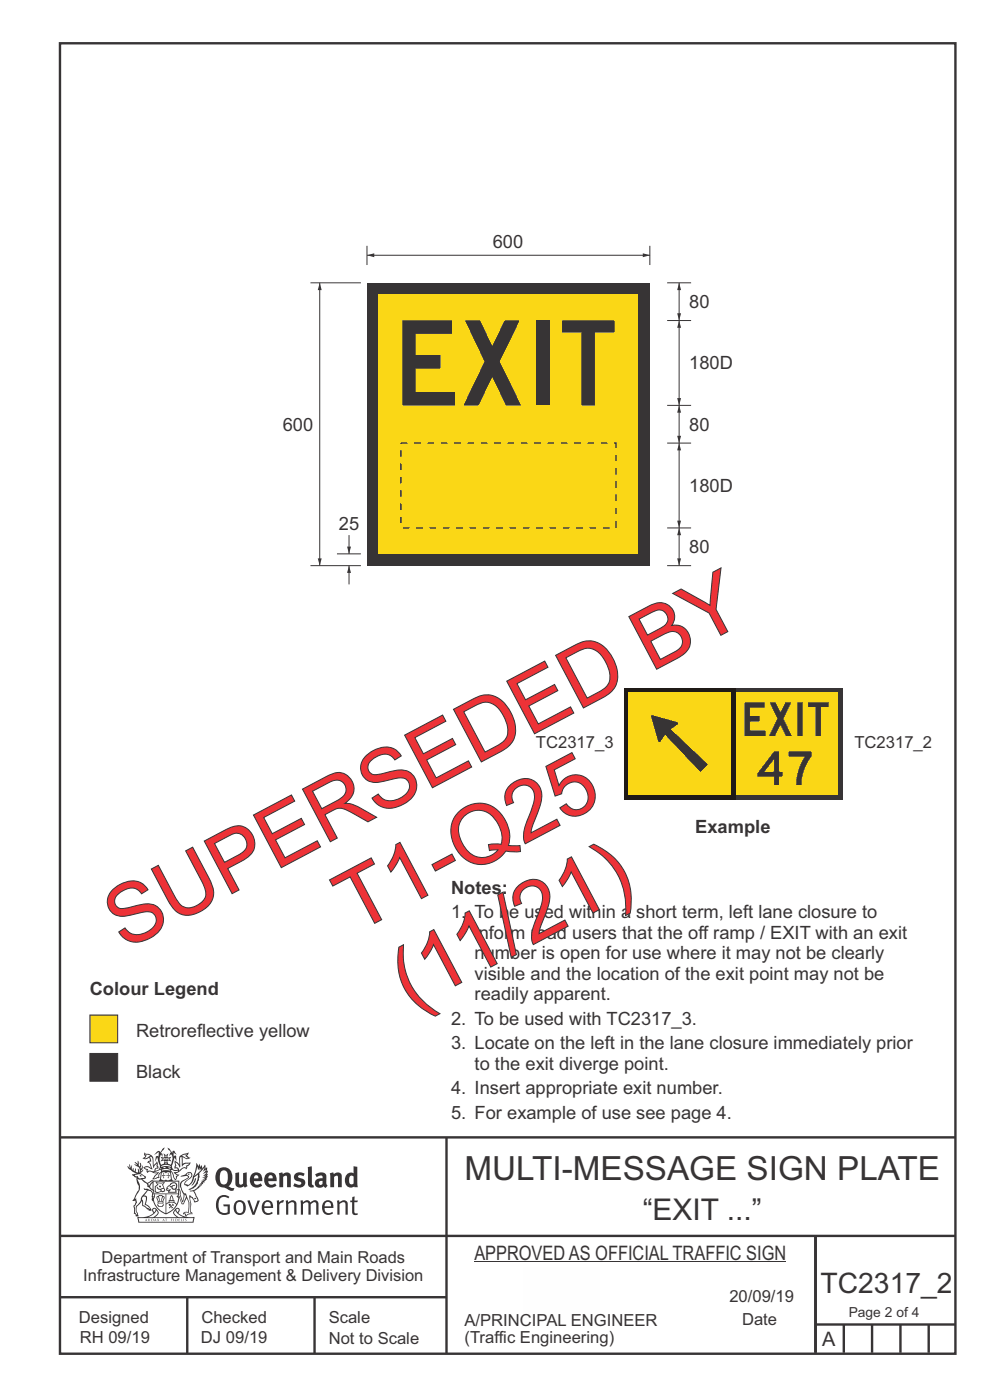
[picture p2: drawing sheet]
<svg xmlns="http://www.w3.org/2000/svg" width="210mm" height="297mm" viewBox="0 0 210 297" stroke-linecap="round" stroke-linejoin="round" font-family="sans-serif">
<path d="M110.9 268.9h16.3v12.8h-16.3z" fill-rule="evenodd" fill="#fefefe"/>
<g fill="none" stroke="#373435" stroke-width=".51">
<path d="M12.7 9.2h190v278h-190zM12.7 241.3h190M94.7 241.4v45.8M12.7 275.2h82M12.7 262.2h190.1M39.7 275.2v12M66.7 275.2v12M173 262.1v24.9M173 281h29.7M179 281v6M185 281v6M191 281v6"/>
<path d="M197 281v6"/>
</g>
<path d="M100.6 267.7h66.2" fill="none" stroke="#373435" stroke-width=".21"/>
<g fill="#373435">
<path d="M47 248.4a2.55 2.55 0 0 0 0 2.7l.3 .2a.81 .81 0 0 0 1-1v-.5a1.04 1.04 0 0 0-1.1-1.5zM46.3 248.1a1.82 1.82 0 0 1 2.1-.2 1.82 1.82 0 0 1 .9 1.8 2.29 2.29 0 0 1-.8 2l.7 .3h.5l-.2 .6a2.87 2.87 0 0 1-2-.7 2.12 2.12 0 0 1-1.7-3.1z" fill-rule="evenodd"/>
<path d="M49.9 248.9l.8-.2v2a.46 .46 0 0 0 .3 .6 .46 .46 0 0 0 .6-.3v-2.1l.7-.2v2.4l.2 .5-.5 .3-.3-.3a1.02 1.02 0 0 1-1.2 .3 1.02 1.02 0 0 1-.6-1.1z" fill-rule="evenodd"/>
<path d="M54 249.5l-.1 .5h.9a.49 .49 0 0 0-.2-.6 .49 .49 0 0 0-.6 .1zM53.4 249.1a1.34 1.34 0 0 1 1.6-.2 1.34 1.34 0 0 1 .6 1.5v.2h-1.7a.77 .77 0 0 0 .5 .8 .77 .77 0 0 0 .9-.4l.3 .5a1.59 1.59 0 0 1-2 .2 1.59 1.59 0 0 1-.5-2.1z" fill-rule="evenodd"/>
<path d="M57 249.5l-.1 .5h1a.49 .49 0 0 0-.2-.6 .49 .49 0 0 0-.7 .1zM56.4 249.1a1.34 1.34 0 0 1 1.6-.2 1.34 1.34 0 0 1 .7 1.5v.2h-1.8a.77 .77 0 0 0 .5 .8 .77 .77 0 0 0 .9-.4l.4 .5a1.59 1.59 0 0 1-2.1 .2 1.59 1.59 0 0 1-.5-2.1z" fill-rule="evenodd"/>
<path d="M59.2 248.9l.7-.2 .1 .4a.95 .95 0 0 1 1-.3 .95 .95 0 0 1 .7 .8v2.3h-.8v-2.3a.46 .46 0 0 0-.8 .1v2.2h-.8z" fill-rule="evenodd"/>
<path d="M62.6 249.1a1.75 1.75 0 0 1 2-.1l-.2 .5-.6-.2a.43 .43 0 0 0-.6 .3l.4 .3a1.04 1.04 0 0 1 1.2 1.1 1.04 1.04 0 0 1-1.4 1l-1.2-.4 .3-.6 1 .4 .4-.4a.88 .88 0 0 0-1-.5l-.4-.2-.1-.4z" fill-rule="evenodd"/>
<path d="M65.3 247.6l.8-.2 .1 3.8 .3 .2 .1 .4a.88 .88 0 0 1-1 0 .88 .88 0 0 1-.3-1z" fill-rule="evenodd"/>
<path d="M67.8 250.6a.43 .43 0 0 0-.1 .7 .43 .43 0 0 0 .7-.1v-.7zM66.8 249.1a1.7 1.7 0 0 1 2.4 .1v1.9l.3 .4-.4 .5-.5-.4a1.03 1.03 0 0 1-1.7-.1 1.03 1.03 0 0 1 .8-1.5h.7v-.4a.8 .8 0 0 0-1.2 .1z" fill-rule="evenodd"/>
<path d="M70 248.9l.7-.2 .1 .4a.95 .95 0 0 1 1-.3 .95 .95 0 0 1 .7 .8v2.3h-.8v-2.3a.46 .46 0 0 0-.8 .1v2.2h-.8z" fill-rule="evenodd"/>
<path d="M74.3 249.5a1.48 1.48 0 0 0 0 1.7h.5l.2-.1v-1.5l-.3-.2zM75 247.4l.8 .1 .1 4.4h-.7l-.1-.2a1.26 1.26 0 0 1-1.4 0 1.26 1.26 0 0 1-.5-1.3 1.29 1.29 0 0 1 .4-1.4 1.29 1.29 0 0 1 1.4-.1z" fill-rule="evenodd"/>
<path d="M46.4 253.9a1.72 1.72 0 0 1 2.3 0l-.3 .3a1.24 1.24 0 0 0-1.4-.2 1.24 1.24 0 0 0-.6 1.4 1.49 1.49 0 0 0 1.2 1.9l.7-.1v-1.3h-.8l-.1-.4h1.3v1.9a1.93 1.93 0 0 1-2.2 0 1.93 1.93 0 0 1-.7-2.2l.2-.8z" fill-rule="evenodd"/>
<path d="M50.4 255.1a1.65 1.65 0 0 0 .2 2.2 .99 .99 0 0 0 1-1.4 .78 .78 0 0 0-.4-.8 .78 .78 0 0 0-.8 0zM50 254.9a1.33 1.33 0 0 1 1.6-.1 1.33 1.33 0 0 1 .5 1.4 1.31 1.31 0 0 1-1.3 1.6 1.31 1.31 0 0 1-1.2-1.6v-.6z" fill-rule="evenodd"/>
<path d="M52.5 254.7l.4-.1 .9 2.6 .8-2.5h.5l-1.1 3h-.5z" fill-rule="evenodd"/>
<path d="M56.3 255.2l-.2 .7h1.3a.7 .7 0 0 0-.3-.8 .7 .7 0 0 0-.8 .1zM55.9 255a1.22 1.22 0 0 1 1.5-.2 1.22 1.22 0 0 1 .5 1.5h-1.8a.93 .93 0 0 0 .5 1 .93 .93 0 0 0 1.1-.2l.2 .3a1.43 1.43 0 0 1-1.8 .1 1.43 1.43 0 0 1-.6-1.7z" fill-rule="evenodd"/>
<path d="M58.7 254.7l.4-.1 .1 .5 .4-.4 .6-.1-.2 .5a.66 .66 0 0 0-.8 .7v1.9h-.4z" fill-rule="evenodd"/>
<path d="M60.6 254.7l.4-.1 .1 .5a.94 .94 0 0 1 1-.5 .94 .94 0 0 1 .8 .8v2.3h-.5l-.1-2.5a.81 .81 0 0 0-1.2 .3v2.2h-.4z" fill-rule="evenodd"/>
<path d="M63.7 254.7l.5-.1 .1 .5 .4-.3a.78 .78 0 0 1 1.1 .3 .9 .9 0 0 1 1-.5 .9 .9 0 0 1 .8 .8v2.3h-.5l-.1-2.5a.67 .67 0 0 0-1.1 .3v2.2h-.5v-2.4l-.4-.3-.7 .4v2.3h-.5z" fill-rule="evenodd"/>
<path d="M69 255.2l-.1 .7h1.3a.7 .7 0 0 0-.3-.8 .7 .7 0 0 0-.9 .1zM68.7 255a1.22 1.22 0 0 1 1.5-.2 1.22 1.22 0 0 1 .5 1.5h-1.8a.93 .93 0 0 0 .4 1 .93 .93 0 0 0 1.2-.2l.1 .3a1.44 1.44 0 0 1-1.7 .1 1.44 1.44 0 0 1-.6-1.7z" fill-rule="evenodd"/>
<path d="M71.4 254.7l.5-.1 .1 .5a.94 .94 0 0 1 1-.5 .94 .94 0 0 1 .8 .8v2.3h-.5l-.1-2.5a.81 .81 0 0 0-1.2 .3v2.2h-.4z" fill-rule="evenodd"/>
<path d="M74.7 253.9l.5-.1v.9h.7l-.1 .3h-.6v2.2l.1 .2h.5l.1 .3a.75 .75 0 0 1-1.2-.6v-2.1h-.4v-.3h.4z" fill-rule="evenodd"/>
<path d="M30.8 244.9l1.1 .3-.9 .5h-.4l.6-.5zM31.8 245.4h.2a2.44 2.44 0 0 1 .4 1.9l.1 .5 .7-1-.1 .6 .3 .3a.57 .57 0 0 0-.6 .7l-1-.1-.5 .2 .2-.5-.8-.3 .7-.1 .9 .5 .1-.1-.6-1.3-.2-.2h.5zM30.7 244.4l-.1 .5 .2 .4-.6 .4a1.04 1.04 0 0 0 1.4-.1l.2 .6-.3 .1-.2 .4a.94 .94 0 0 1 .8 1.1l-.2-.1a1.16 1.16 0 0 0-1.5-.1l.3 .4 .4 .2 .1 .5 .2 .1 .1-.2a.94 .94 0 0 1 1.1 .2l.8 .1-1.2 1.2a1.13 1.13 0 0 0 1.2-.2l.4-.1-.1-.4 .5-.8a.83 .83 0 0 0-.6 1.1l-.3-.1-.7 .4 1.1-1.4-.5 .1-.5-.1 1.3-.5-.1-.1-.9 .4v-.3l.2-.2 .3 .1 .1-.3-.2-.4v-.6l-.1-.4-.7 1v-.7a1.42 1.42 0 0 0-1.6-1.8z" fill-rule="evenodd"/>
<path d="M38.5 245.2l.5-.2 .7-.1-.6 .3 .8 .5h-.3zM38.3 245.5l.2-.1 .1 2a1.69 1.69 0 0 1 1.6-.6l-.8 .5 .1 .5a1.1 1.1 0 0 0-1.5 .6l-.1-.5-.2-.2h-.5l.3-.4-.3-.7a1.42 1.42 0 0 1 .8 1.1l.2-.1zM37.1 246.2l.1 1-.2 .3 .1 .4h.5l.1 .2a.96 .96 0 0 1-1.1-.1l-.1 .1a1.06 1.06 0 0 0 1.3 .2v.1a.72 .72 0 0 1-1 .2l.3 .5 .6 .2-.4 .2-.1 .6-.2-.3-.4-1.1-.4-.4 .4 .9a1.54 1.54 0 0 0 .7 1.2l.2-.3a.58 .58 0 0 1 .4-.8l.2-.1h-.3l-.5-.3 .9-.5a.93 .93 0 0 1 1.2-.5v.2l.2-.2 .1-.5a.99 .99 0 0 0 .7-.8l-1.3 .1-.3 .2-.1-1.4 .9 .4 .9-.3h-.4l-.5-.4 .4-.7-.6 .2a1.46 1.46 0 0 0-1.4 2.1v.4l-.2-.4z" fill-rule="evenodd"/>
<path d="M35.6 248.9l.2 .1-.1 .3 .4 .1h-.4v.6l-.1-.6h-.3l.3-.1z" fill-rule="evenodd"/>
<path d="M34.6 248.9l.2 .1v.3l.3 .1h-.3l-.1 .6v-.6h-.4l.4-.1z" fill-rule="evenodd"/>
<path d="M34.3 248.8a.57 .57 0 0 1 .9 .2 .57 .57 0 0 1 .9-.2l.2 1.4h-.2a.57 .57 0 0 1-.9 0 .69 .69 0 0 1-1.1 0zM34.2 248.1l-.3 2.1-.2 .4h3l-.2-.4-.3-2.1h-.2v.2l-.8-.1-.8 .1v-.2z" fill-rule="evenodd"/>
<path d="M34.2 252.4a.3 .3 0 0 0 .6 0 .3 .3 0 0 0-.6 0zM33.3 250.9l.3 .3-.3 .4a.79 .79 0 0 0 0 1.3l.8-.2-.1-.3a.55 .55 0 0 1-.7-.6l.1-.1 .2 .3 .3 .2 .8-.2-.4-.7 .4-.4-.7 .2zM33 250.7l1.1 .2 .9-.2-.4 .6 .4 1.2a.56 .56 0 0 1-.8 .3l-.2 .1a.73 .73 0 0 1-.9 .1 .73 .73 0 0 1-.3-1v-.4l.6-.4z" fill-rule="evenodd"/>
<path d="M35.6 251.8l.7-.4a.58 .58 0 0 1 1-.1 .58 .58 0 0 1-.4 .9l-.3-.3a.43 .43 0 0 1 .6-.4 .57 .57 0 0 0-.8 .2l-.2-.1-.3 .1 .4 .2a.55 .55 0 0 0 .9 .4v.5h-1.3l.3-.4-.1-.1-.6 .1 .2-.3-.2-.1zM35.4 251.8l-.1 .2a.39 .39 0 0 0 .2 .6h.3l-.2 .4h1.9l-.1-.8a.86 .86 0 0 0-.1-1.3 .86 .86 0 0 0-1.3 .4z" fill-rule="evenodd"/>
<path d="M36 254.8h.8v.2h-.8zM36.4 253.8l.2 .8h-.4zM36.4 253.5l-.3 .5-.1 .6h-.2v.4l-.7 .4 .2 .1a1.48 1.48 0 0 1 2.1 .2l.2-.1-.6-.5v-.5h-.2l-.1-.6z" fill-rule="evenodd"/>
<path d="M35.8 255.4l.4 .1 .1 .3 .3-.2-.2-.2a.38 .38 0 0 1 .5 .5l-.2-.2-.3 .2 .3 .2-.3 .3-.1-.4-.4 .4-.1-.2 .4-.3-.1-.1-.2 .1z" fill-rule="evenodd"/>
<path d="M34.5 254h.2v.2l-.2 .6h-.2zM33.6 255.3h.9v.2a.55 .55 0 0 1-.8 .4v-.2l-.2-.1zM33.4 254h.2l.2 .8h-.2zM33.6 255l.8-.1 .1 .2h-.8zM33.8 253.7h.5l-.2 1.1h-.1zM33.3 253.8l-.1 .3 .3 1.1a.48 .48 0 0 0-.1 .6 .48 .48 0 0 0 .5 .2h.5a.49 .49 0 0 0 .2-.8l.3-1.1-.1-.3a1.42 1.42 0 0 0-1.5 0z" fill-rule="evenodd"/>
<path d="M33.7 251.5l.4 .1 .1 .3h-.3z" fill-rule="evenodd"/>
<path d="M41.3 250.1l.3-.2-.2 .8-.6 .8h-.2l.5-.7z" fill-rule="evenodd"/>
<path d="M39.7 249l.3-.2 .5 .2a.88 .88 0 0 1-.6 1.1 1.22 1.22 0 0 0-.8 1.3l.5 .2a.72 .72 0 0 0 .9-.4l.5-.8 .2-.6 .8-.6v.2a2.85 2.85 0 0 1-2 2.9l.1 .1a2.13 2.13 0 0 0 1.9-1.5v-.3a2.01 2.01 0 0 0 .3-1.7l1.1-1.3-.4 1 .7-.5-.7 1 .8-.4-.8 .8 .7-.2-.9 .6 .8-.1-.8 .4h.7l-.8 .3 .3 .2h-.4l.2 .3h-.4l.2 .3h-.4l.1 .2h-.1a2.16 2.16 0 0 1-2 1.1l.1 .2 .4-.1a.76 .76 0 0 1 .7 .8l.5 1.2-.6 .2a1.45 1.45 0 0 0-1.1-1.3l.2 1.8-.1 1.8 .4 .3a1.07 1.07 0 0 0-1.2 .4v-.3l-.5-.2a.87 .87 0 0 1 1.1-.1v-.7a4.4 4.4 0 0 0-.6-3.1l-.1-.3h-.2a2.16 2.16 0 0 1-.7-2.2l.3-.4 1.2-.7a.55 .55 0 0 0-.4-.8zM37.8 252.4a.76 .76 0 0 1 .3 1.1l.6 1.6 .4-1.7 .2 .1a.61 .61 0 0 1-.1 .9l-.3 .8-.2 .1-.7-1.6-.3 .1a1.18 1.18 0 0 0 .1-1.4zM41.8 247.5l.2 .7 .3-.5v.6l.4-.5a1.9 1.9 0 0 1-1.2 1.4l-.3 .3zM38.2 249.6l1.4-.2 .2 .2v.3l-.5 .2a1.26 1.26 0 0 0-.9 1.9l.2 .7a1.84 1.84 0 0 1 .1 2.1l-.4-1.4a.96 .96 0 0 0-.4-1.2l-.4 .2a.78 .78 0 0 1 0 1.3l.1 .3h.4l.4 1.1a.38 .38 0 0 0 .2 .4 .38 .38 0 0 0 .4-.1l.6-1.2a2.94 2.94 0 0 1 .4 2.5l-.1 .4h-.8l-.3 .4v.2l.4-.1 .1 .4 .2 .1a1.02 1.02 0 0 1 1.3-.5v-.4l-.3-.1 .1-1.8-.3-1.3h.1a1.14 1.14 0 0 1 .8 1 .63 .63 0 0 0 .8-.2 .63 .63 0 0 0-.2-.9l-.6-1.2 .9-.6 .2-.4h.3l-.1-.2h.4l-.1-.3h.3l-.1-.3 .5-.1-.2-.2 .6-.4v-.2h-.2l.4-.5h-.3l.3-.5-.4 .1 .4-.5v-.3l-.3 .2 .2-.7-.1-.2-.4 .3v-.8l-.6 .8-.2-.8-.2 .5-.3-.7-.1 .6-.5-.8-.1 1.4-.6 1.8a1.81 1.81 0 0 1-1 1.5l-.6-.2a1.75 1.75 0 0 1 1.1-1.2 .75 .75 0 0 0 .1-1.3 .75 .75 0 0 0-1.2 .4z" fill-rule="evenodd"/>
<path d="M41.2 254.1h.3l.2 .2-.4 .1z" fill-rule="evenodd"/>
<path d="M29.4 258.4h11.6l-.1 .8h-11.4zM31.3 258.2l.5-.1a2.48 2.48 0 0 0 1.4-1.3l.3 .5-.5 .6-.5 .3zM32.5 256.6l.3-.2 .2 .1-.3 .7zM37.2 256.8a2.65 2.65 0 0 0 1.8 1.4h-1.1l-.5-.3-.5-.6zM37.4 256.5l.2-.1 .3 .2-.3 .6zM29.2 258.2l.1 1.2h11.8l.2-1.1-.2-.1a4.1 4.1 0 0 1-3.3-.9l.3-.4-.1-.6a1.06 1.06 0 0 0-1.3 1l.2 .4 .6 .5h-4.7l.3-.1a.84 .84 0 0 0 .6-.8 .84 .84 0 0 0-.5-.8l-.3-.2h-.5l-.1 .6 .3 .4a4.2 4.2 0 0 1-3.4 .9z" fill-rule="evenodd"/>
<path d="M31 258.7l.1 .2h-.2zM31 258.5l-.3 .6 .4-.2 .2 .2z" fill-rule="evenodd"/>
<path d="M31.3 258.6h.3v.4a.25 .25 0 0 0 .2-.1 .25 .25 0 0 0-.1-.3h.1a.29 .29 0 0 1 0 .4 .29 .29 0 0 1-.4 0 .29 .29 0 0 1 0-.4z" fill-rule="evenodd"/>
<path d="M32.2 258.6a.22 .22 0 0 1 .3 .2 .22 .22 0 0 1-.3 .2zM32 258.6l.1 .4a.33 .33 0 0 0 .4 0 .33 .33 0 0 0 0-.4 .33 .33 0 0 0-.5 0z" fill-rule="evenodd"/>
<path d="M32.9 258.7l.1 .2h-.2zM32.9 258.5l-.2 .6 .3-.2 .2 .2z" fill-rule="evenodd"/>
<path d="M33.3 258.6h.2l.1 .1 .2-.1-.2 .2 .2 .3-.3-.3-.1 .3h-.1l.2-.3z" fill-rule="evenodd"/>
<path d="M34.7 258.7l.1 .2h-.2zM34.7 258.5l-.3 .6 .4-.2 .2 .2z" fill-rule="evenodd"/>
<path d="M35 258.5h.5l-.2 .1v.5h-.2l.1-.5z" fill-rule="evenodd"/>
<path d="M36.2 258.6l.3-.1-.1 .1v.2h.1h-.1v.3h-.2z" fill-rule="evenodd"/>
<path d="M36.7 258.6h.2v.5h-.2z" fill-rule="evenodd"/>
<path d="M37.3 258.6a.22 .22 0 0 1 .3 .2 .22 .22 0 0 1-.3 .2zM37.1 258.6v.4a.33 .33 0 0 0 .5 0 .33 .33 0 0 0 0-.4 .33 .33 0 0 0-.5 0z" fill-rule="evenodd"/>
<path d="M37.8 258.6l.4-.1-.2 .1v.2h.1h-.1v.2l.2 .1h-.4z" fill-rule="evenodd"/>
<path d="M38.4 258.6h.2l-.1 .4 .2 .1h-.3z" fill-rule="evenodd"/>
<path d="M38.9 258.6h.2v.5h-.2z" fill-rule="evenodd"/>
<path d="M39.3 258.6h.2h-.1l.2 .3-.2 .2-.1-.1v-.1l.2 .1z" fill-rule="evenodd"/>
<path d="M34.2 247.4a1.51 1.51 0 0 1 2 .2 2.67 2.67 0 0 0-2.1 0zM35.7 247.6l.4 .1 .1 .3-.4-.1zM34.6 247.6h.5l.1 .2h-.4zM34 247.8l.3 .2h-.3zM34.9 246.9l.3-.2 .3 .2zM34.9 245.6l.2 .1v.3h-.2zM35 245.1l.2 .2 .2-.2-.1 .3h-.2zM35.1 246.3h.2l.1 .4-.2-.2-.2 .2zM35.3 245.7l.2-.1v.4h-.2zM34.4 245.7h.3l.1 .3-.4 .1 .2-.2zM35.7 245.7h.3l-.2 .2 .2 .2-.4-.1zM32.7 244.9l1-.5-.1 1-.2-.2-.3 .2-.3 1.1 .5-1 .3 .9a1.84 1.84 0 0 1 .2 1.7l.4 .1a2.48 2.48 0 0 1 2.2 0l.2-.2-.2-.7 .7-1.8 .4 .7-.2-1-.2-.1-.2 .3v-.9l.6 .4-.6-.8-.3 .1-.1 .4-.5-.9-.5-.3 .2 .5 .6 .5-.5 .8 .4-.4a2.06 2.06 0 0 1 0 2.3l-.5-.2-.2-.6 .1-.1 .8 .2-.4-.5 .4-.5-.7 .2-.2-.2 .2-.7-.5 .4-.5-.4 .2 .7-.2 .2-.7-.2 .4 .5-.4 .5 .8-.2 .1 .1-.2 .6-.5 .2a2.02 2.02 0 0 1 0-2.2l.3 .5-.1-.7-.3-.1 .8-1.2-.4 .3-.5 .8-.2-.3a.8 .8 0 0 0-.8 .5z" fill-rule="evenodd"/>
<path d="M29.2 250.1l.3 .1a.61 .61 0 0 1 .8 .4l.3 .2a.8 .8 0 0 1 .6 1l.4 .1 .5 .5a1 1 0 0 1 .5 1.1l-.1 .7v-.5h-.1a.96 .96 0 0 0-.8-1.3l-.2-.2h-.7l-.1-.1-.1 .1 .1 .3h.6l-1.2 1.3-.2 1-.4 .6a1.33 1.33 0 0 0-.5 1.8l.2 .5a1.26 1.26 0 0 1-.5-1.5l-.1-.3a1.56 1.56 0 0 0 .4-1.7l-.3 .2 .2-.5a3.2 3.2 0 0 0 .7-3zM30.4 253.9h.4a2.06 2.06 0 0 1-.1 1.6l.7 .5 .4 .4-.6-.1-.8-.6-.1-.9a.51 .51 0 0 1 .1-.9zM28.6 249.3a1.52 1.52 0 0 1 2.1 .5l-1.1 .2-.2-.1-.1-.4h-.5zM27.5 247v.8l-.3-.4h-.1a3.1 3.1 0 0 0 1.9 1.6l-1 .1 .5 .6 .5 .1 .1 1.1a1.84 1.84 0 0 1-.3 2.5l-.4 .9-.3 .4 .2 .1 .4-.1 .1 .4-.2 .5-.3 .2 .1 1.7h.2l.3 .5 .1 .1 .4-.1-.1-.5a1.3 1.3 0 0 1-.1-1.7l.9-1 .1 1.1 .6 .2 .5 .5 .1-.1 .2 .3h.5a1.85 1.85 0 0 0-1.2-1.4l.1-.3a1.39 1.39 0 0 0 0-1.4l-.5-.1 .5-.5a.66 .66 0 0 1 .9-.4 .66 .66 0 0 1 .3 .9l-.1 .4 .2-.1v.2l-.1 .3 .2 .5 .1-.3a2.24 2.24 0 0 0 .1-2.2 .73 .73 0 0 1-.7-.7 .73 .73 0 0 1 .6-.7v-.2a.94 .94 0 0 0-.9 .8 .48 .48 0 0 1-.1-.6 .48 .48 0 0 1 .5-.2l.5-.3a.51 .51 0 0 0-.8 .2l-.5 .2-1-.8h.6l.2-.5-1.2-.7 .5-.5v-.3l-.5 .4 .1-.2a.69 .69 0 0 0 .2-1v.4l-.2 .3v-1.1l-.3-.2 .1 .6-.1 .2-.4-1.3v.7l-.6-.4 .5 .7-.6-.2 .3 .3a1 1 0 0 1 .7 1.4l-.2-.8v.9l-.5-.2v-.8l-.2 .7-.2-.1-.1-.6-.2 .4-.2-.2 .1-.7-.2 .5z" fill-rule="evenodd"/>
<path d="M29.6 249.4l.2-.1 .3 .2z" fill-rule="evenodd"/>
<path d="M32.4 250.5h5.6v2l-.2-.1v-1.7h-5.2v2.5h5.2v-.8l.1 .2-.1 1.1v-.3h-2.5v4a4.1 4.1 0 0 0 2.6-3.6l.1-.1a4 4 0 0 1-2.8 3.9 4.2 4.2 0 0 1-2.8-4.7l.1 1.2 .1-.1a3.8 3.8 0 0 0 2.5 3.4v-4h-2.5l-.2-.9z" fill-rule="evenodd"/>
<circle cx="40" cy="249.1" r=".17"/>
</g>
<path d="M19.1 215.3h5.9v5.9h-5.9z" fill-rule="evenodd" fill="#fad716" stroke="#373435" stroke-width=".21"/>
<path d="M19.1 223.5h5.9v5.9h-5.9z" fill-rule="evenodd" fill="#373435" stroke="#373435" stroke-width=".21"/>
<path d="M144.1 112v8" fill="none" stroke="#373435" stroke-width=".21"/>
<g fill="#373435">
<path d="M143.6 118.5h.9l-.4 1.5z"/>
<path d="M144.1 112l.4 1.5h-.9z"/>
</g>
<path d="M77.8 54.1h60.1" fill="none" stroke="#373435" stroke-width=".21"/>
<g fill="#373435">
<path d="M136.4 53.7l1.5 .4-1.5 .5z"/>
<path d="M77.8 54.1l1.6-.4v.9z"/>
<path d="M77.8 60h60v60h-60z" fill-rule="evenodd"/>
</g>
<path d="M80.3 62.5h55v55h-55z" fill-rule="evenodd" fill="#fad716"/>
<path d="M77.8 52.1v4.1M137.8 52.1v4.1M144.1 94v18M141.5 120h5.1M141.5 112h5.1" fill="none" stroke="#373435" stroke-width=".21"/>
<g fill="#373435">
<path d="M143.6 110.5h.9l-.4 1.5z"/>
<path d="M144.1 94l.4 1.5h-.9z"/>
</g>
<path d="M144.1 60v8" fill="none" stroke="#373435" stroke-width=".21"/>
<g fill="#373435">
<path d="M143.6 66.5h.9l-.4 1.5z"/>
<path d="M144.1 60l.4 1.5h-.9z"/>
</g>
<path d="M141.5 60h5.1M144.1 68v18M141.5 94h5.1M141.5 86h5.1" fill="none" stroke="#373435" stroke-width=".21"/>
<path d="M85 94h45.7v18h-45.7z" fill="none" stroke="#373435" stroke-width=".28" stroke-dasharray="1.4 1.4" stroke-linecap="butt"/>
<g fill="#373435">
<path d="M143.6 84.5h.9l-.4 1.5z"/>
<path d="M144.1 68l.4 1.5h-.9z"/>
</g>
<path d="M141.5 68h5.1M144.1 86v8" fill="none" stroke="#373435" stroke-width=".21"/>
<g fill="#373435">
<path d="M143.6 92.5h.9l-.4 1.5z"/>
<path d="M144.1 86l.4 1.5h-.9z"/>
</g>
<path d="M74 113.5v4" fill="none" stroke="#373435" stroke-width=".21"/>
<path d="M73.6 116h.9l-.5 1.5z" fill="#373435"/>
<path d="M74 120v4" fill="none" stroke="#373435" stroke-width=".21"/>
<path d="M74 120l.5 1.5h-.9z" fill="#373435"/>
<path d="M65.9 60h10.7M67.8 60v60M65.9 120h10.7M71.5 117.5h5.1" fill="none" stroke="#373435" stroke-width=".21"/>
<g fill="#373435">
<path d="M67.4 118.5h.8l-.4 1.5z"/>
<path d="M67.8 60l.4 1.5h-.8z"/>
<path d="M155 145.9h23.8v23.7h-23.8z" fill-rule="evenodd"/>
</g>
<path d="M156 146.9h21.8v21.7h-21.8z" fill-rule="evenodd" fill="#fad716"/>
<path d="M132.3 145.9h23.7v23.7h-23.7z" fill-rule="evenodd" fill="#1f1a17"/>
<path d="M133.3 146.9h21.7v21.7h-21.7z" fill-rule="evenodd" fill="#fad716"/>
<path d="M138.2 151.8l.3-.1 5.3 1.6-.1 .4-1.4 1 7.9 7.5-1.6 1.6-7.5-7.9-1 1.4-.4 .1-1.6-5.3z" fill-rule="evenodd" fill="#373435"/>
<text font-size="25" fill="#373435" x="83.2" y="86">EXIT</text>
<g font-size="17.6" fill="#ed3237">
<text x="26.4" y="201.7" transform="rotate(-28 26.4 201.7)">SUPERSEDED BY</text>
<text x="75.4" y="198" transform="rotate(-28 75.4 198)">T1-Q25</text>
<text x="87" y="214.2" transform="rotate(-28 87 214.2)">(11/21)</text>
</g>
<g font-size="9.9" fill="#373435">
<text x="157.1" y="156.2">EXIT</text>
<text x="160.5" y="166.5">47</text>
</g>
<text font-size="7.1" fill="#373435" x="98.5" y="250.4">MULTI-MESSAGE SIGN PLATE</text>
<text font-size="6.3" fill="#373435" x="136.3" y="258.9">“EXIT ...”</text>
<text font-size="6" fill="#373435" x="174.1" y="274.3">TC2317_2</text>
<g font-size="4.2" fill="#373435">
<text x="100.6" y="267.2">APPROVED AS OFFICIAL TRAFFIC SIGN</text>
<text x="174.4" y="285.6">A</text>
</g>
<g font-size="3.9" fill="#373435">
<text x="104.5" y="52.6">600</text>
<text x="146.2" y="65.4">80</text>
<text x="146.2" y="78.4">180D</text>
<text x="60" y="91.4">600</text>
<text x="146.2" y="91.4">80</text>
<text x="146.2" y="104.4">180D</text>
<text x="71.9" y="112.5">25</text>
<text x="146.2" y="117.4">80</text>
<text x="147.5" y="176.7">Example</text>
<text x="95.7" y="189.6">Notes:</text>
<text x="95.7" y="194.8">1. To be used within a short term, left lane closure to</text>
<text x="100.7" y="203.5">number is open for use where it may not be clearly</text>
<text x="100.7" y="199.2">inform road users that the off ramp / EXIT with an exit</text>
<text x="100.7" y="207.8">visible and the location of the exit point may not be</text>
<text x="19" y="211">Colour Legend</text>
<text x="100.7" y="212.2">readily apparent.</text>
<text x="28.9" y="220">Retroreflective yellow</text>
<text x="95.7" y="217.4">2. To be used with TC2317_3.</text>
<text x="95.7" y="222.6">3. Locate on the left in the lane closure immediately prior</text>
<text x="100.7" y="226.9">to the exit diverge point.</text>
<text x="28.9" y="228.7">Black</text>
<text x="95.7" y="232.1">4. Insert appropriate exit number.</text>
<text x="95.7" y="237.3">5. For example of use see page 4.</text>
</g>
<g font-size="3.5" fill="#373435">
<text x="113.7" y="158.7">TC2317_3</text>
<text x="181.2" y="158.7">TC2317_2</text>
<text x="21.6" y="267.9">Department of Transport and Main Roads</text>
<text x="17.7" y="271.8">Infrastructure Management &amp; Delivery Division</text>
<text x="16.7" y="280.6">Designed</text>
<text x="42.7" y="280.6">Checked</text>
<text x="69.7" y="280.6">Scale</text>
<text x="98.5" y="281.3">A/PRINCIPAL ENGINEER</text>
<text x="154.7" y="276.2">20/09/19</text>
<text x="157.4" y="281.2">Date</text>
<text x="16.9" y="284.8">RH 09/19</text>
<text x="42.6" y="284.9">DJ 09/19</text>
<text x="69.7" y="285.2">Not to Scale</text>
<text x="98.5" y="284.8">(Traffic Engineering)</text>
</g>
<text font-size="2.9" fill="#373435" x="180" y="279.4">Page 2 of 4</text>
</svg>
